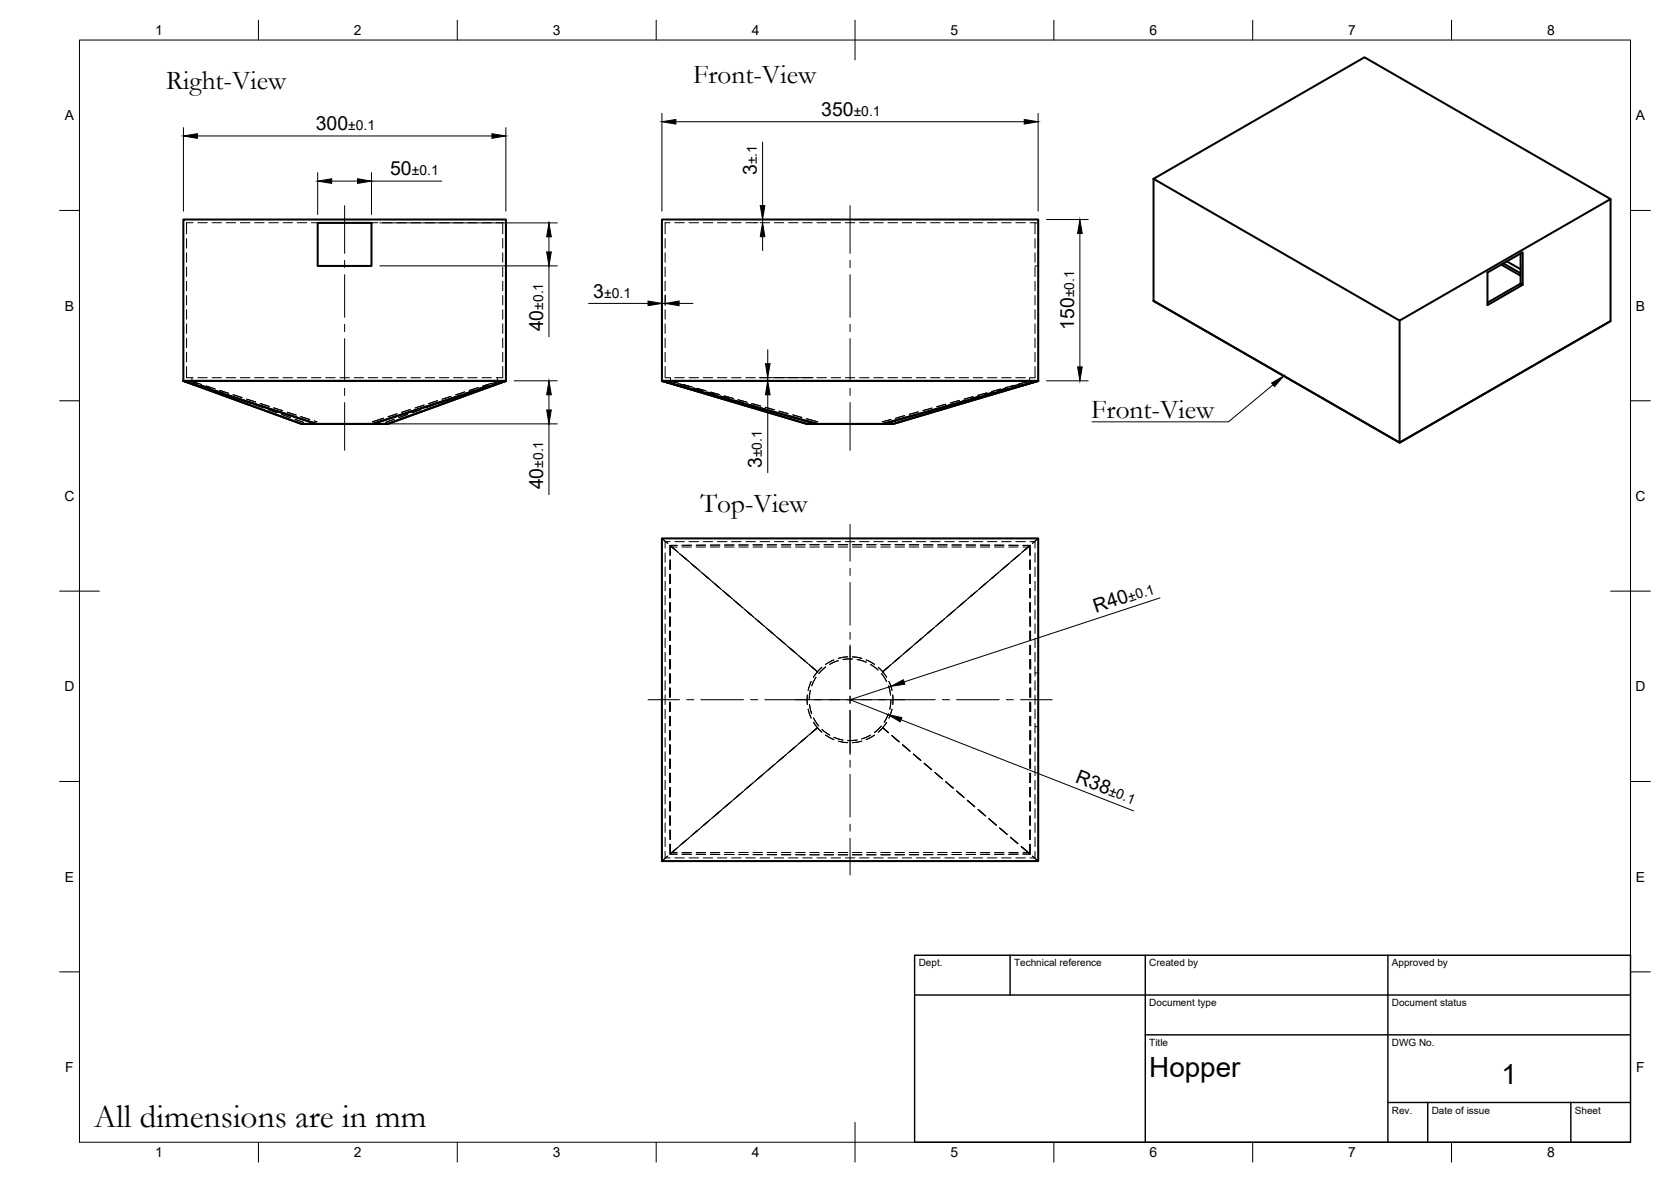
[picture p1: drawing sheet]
<svg xmlns="http://www.w3.org/2000/svg" width="420mm" height="297mm" viewBox="0 0 420 297" stroke-linecap="round" stroke-linejoin="round" font-family="sans-serif">
<!-- layer: Visible -->
<g fill="none" stroke="#000" stroke-width=".51">
<path d="M46.1 55.2h81.1v40.5l-29.7 10.8h-21.7l-29.7-10.8zM79.9 56h13.5v10.8h-13.5zM166.4 55.2h94.6v40.5l-36.4 10.8h-21.7l-36.5-10.8zM290 44.9l53.1-30.5 61.9 35.6-53.1 30.6zM290 44.9v30.7M405 50v30.7l-53.1 30.5-61.9-35.6M290 75.6l61.9 35.6 53.1-30.5M377.5 66.5l4.8 2.8M378 66.2l4.3 2.5M378.9 65.7l3.4 2M382.3 63.7v7.6l.6 .3-8.9 5.1v-8.2l8.9-5.1v8.2M382.3 71.3l-8.3 4.8"/>
<path d="M166.4 95.7l39.1 10.8-39.1-10.8h94.6l-39 10.8 39-10.8zM351.9 80.6v30.6M79.6 106.5l-33.5-10.8h81.1l-33.5 10.8M166.4 135.3h94.6v81.1h-94.6z"/>
</g>
<!-- layer: Hidden -->
<g fill="none" stroke="#000" stroke-width=".25">
<path d="M46.9 60v2.3M48.5 56h-1.6v2.8M49.7 56h2.4M53.3 56h2.4M56.9 56h2.4M60.5 56h2.3M64 56h2.4M67.6 56h2.4M71.2 56h2.4M74.7 56h2.4M78.3 56h2.4M81.9 56h2.4"/>
<path d="M85.5 56h2.3M89 56h2.4M92.6 56h2.4M96.2 56h2.4M99.8 56h2.3M103.3 56h2.4M106.9 56h2.4M110.5 56h2.4M114 56h2.4M117.6 56h2.4M121.2 56h2.4M124.8 56h1.6v2.8"/>
<path d="M126.4 60v2.3M167.2 60v2.3M168.5 56h-1.3v2.8M169.7 56h2.4M173.2 56h2.4M176.8 56h2.4M180.4 56h2.4M184 56h2.4M187.5 56h2.4M191.1 56h2.4M194.7 56h2.4M198.3 56h2.3"/>
<path d="M201.8 56h2.4M205.4 56h2.4M209 56h2.3M212.6 56h2.3M216.1 56h2.4M219.7 56h2.4M223.3 56h2.4M226.8 56h2.4M230.4 56h2.4M234 56h2.4M237.6 56h2.3M241.1 56h2.4"/>
<path d="M244.7 56h2.4M248.3 56h2.4M251.8 56h2.4M255.4 56h2.4M259 56h1.2v2.8M260.2 56h.8M260.2 60v2.3M46.9 63.5v2.4M46.9 67.1v2.4M46.9 70.7v2.4M46.9 74.3v2.3M46.9 77.8v2.4"/>
<path d="M126.4 63.5v2.4M126.4 67.1v2.4M126.4 70.7v2.4M126.4 74.3v2.3M126.4 77.8v2.4M167.2 63.5v2.4M167.2 67.1v2.4M167.2 70.7v2.4M167.2 74.3v2.3M167.2 77.8v2.4M260.2 66.8h.8M260.2 63.5v2.4"/>
<path d="M260.2 67.1v2.4M260.2 70.7v2.4M260.2 74.3v2.3M260.2 77.8v2.4M46.9 92.1v2.8h1.6M46.9 81.4v2.4M46.9 85v2.4M46.9 88.5v2.4M47.7 95.7l1.9 .7M47.9 95.7l2.8 .9M48.3 94.9v.8M49.7 94.9h2.4"/>
<path d="M50.7 96.8l2.2 .8M51.8 97l2.3 .7M53.3 94.9h2.4M54 98l2.3 .8M55.2 98.1l2.3 .7M56.9 94.9h2.4M57.4 99.3l2.2 .8M58.6 99.2l2.3 .7M60.5 94.9h2.3M64 94.9h2.4M67.6 94.9h2.4M71.2 94.9h2.4"/>
<path d="M74.7 94.9h2.4M78.3 94.9h2.4M81.9 94.9h2.4M85.5 94.9h2.3M89 94.9h2.4M92.6 94.9h2.4M96.2 94.9h2.4M99.8 94.9h2.3M103.3 94.9h2.4M106.9 94.9h2.4M110.5 94.9h2.4M113.4 99.6l-2.2 .7"/>
<path d="M114 94.9h2.4M115.9 99.3l-2.2 .8M116.8 98.5l-2.2 .7M117.6 94.9h2.4M119.3 98l-2.2 .8M120.2 97.4l-2.2 .7M121.2 94.9h2.4M122.6 96.8l-2.2 .8M123.6 96.3l-2.2 .7M125.1 94.9v.8M125.5 95.7l-.7 .2M125.6 95.7l-1.8 .7"/>
<path d="M126.4 92.1v2.8h-1.6M126.4 81.4v2.4M126.4 85v2.4M126.4 88.5v2.4M167.2 92.1v2.8h1.3M167.2 81.4v2.4M167.2 85v2.4M167.2 88.5v2.4M168.3 95.7l1.4 .4M168.5 95.7l2.1 .6M168.6 94.9v.8M169.7 94.9h2.4"/>
<path d="M170.9 96.5l2.2 .6M171.8 96.6l2.3 .7M173.2 94.9h2.4M174.3 97.5l2.3 .7M175.2 97.6l2.3 .6M176.8 94.9h2.4M177.7 98.5l2.3 .7M178.7 98.5l2.3 .7M180.4 94.9h2.4M181.1 99.5l2.3 .7M182.1 99.5l2.3 .6M184 94.9h2.4"/>
<path d="M187.5 94.9h2.4M191.1 94.9h2.4M194.7 94.9h2.4M198.3 94.9h2.3M201.8 94.9h2.4M205.4 94.9h2.4M209 94.9h2.3M212.6 94.9h2.3M216.1 94.9h2.4M219.7 94.9h2.4M223.3 94.9h2.4M226.8 94.9h2.4"/>
<path d="M230.4 94.9h2.4M234 94.9h2.4M237.6 94.9h2.3M241.1 94.9h2.4M244.7 99.7l-2.3 .6M244.7 94.9h2.4M246.3 99.5l-2.2 .7M248.1 98.7l-2.3 .7M248.3 94.9h2.4M249.8 98.5l-2.3 .7M251.6 97.8l-2.3 .6M251.8 94.9h2.4"/>
<path d="M253.2 97.5l-2.3 .7M255 96.8l-2.3 .7M255.4 94.9h2.4M256.6 96.5l-2.3 .6M258.9 94.9v.8M259 95.7l-2.8 .8M259.1 95.7l-1.4 .4M260.2 92.1v2.8h-1.2M260.2 81.4v2.4M260.2 85v2.4M260.2 88.5v2.4M60.7 100.5l2.3 .8"/>
<path d="M62 100.3l2.3 .7M64.1 101.7l2.2 .8M65.4 101.4l2.3 .7M67.5 102.9l2.2 .8M68.8 102.5l2.3 .7M70.8 104.1l2.2 .9M72.2 103.6l2.3 .7M74.2 105.4l2 .7 .2 .4M75.6 104.7l2.3 .7M79 105.8l.7 .2M96.4 105.1l-2.8 .9M99.1 105.4l-2 .7-.2 .4"/>
<path d="M99.8 104l-2.2 .7M102.5 104.1l-2.2 .9M103.3 102.9l-2.3 .7M105.9 102.9l-2.3 .8M106.6 101.8l-2.2 .7M109.2 101.7l-2.2 .8M110 100.7l-2.2 .7M112.6 100.5l-2.3 .8M184.6 100.5l2.3 .7M185.5 100.4l2.3 .7M188 101.5l2.3 .7M189 101.4l2.3 .6"/>
<path d="M191.4 102.6l2.3 .6M192.4 102.3l2.3 .7M194.8 103.6l2.3 .7M195.9 103.3l2.3 .7M198.3 104.6l2.3 .7M199.3 104.3l2.3 .6M201.7 105.6l1.5 .5 .3 .4M202.8 105.2l2.8 .8M224 105.4l-2.1 .6M225.8 105.6l-1.5 .5-.3 .4M227.5 104.5l-2.3 .6M229.2 104.6l-2.3 .7"/>
<path d="M230.9 103.5l-2.3 .6M232.6 103.6l-2.2 .7M234.4 102.6l-2.3 .6M236.1 102.6l-2.3 .6M237.8 101.6l-2.3 .6M239.5 101.5l-2.3 .7M241.2 100.6l-2.2 .7M242.9 100.5l-2.3 .7M166.4 135.3l1.5 1.3M167.2 138.9v2.4M168.5 137.1h1.8M168.5 137.1l1.4 1.2"/>
<path d="M168.5 137.1l-.1 2.4M168.5 136.1h-1.3v1.6M168.8 137.3l1.8 1.6M169.7 136.1h2.4M170.3 137.5h-1.7v2M170.8 139.1l1.8 1.5M171.5 137.5h2.3M171.5 139.7l1.8 1.5M173.2 136.1h2.4M173.8 137h-2.3M175 137.5h2.4M176.8 136.1h2.4"/>
<path d="M177.4 137h-2.4M178.6 137.5h2.4M180.4 136.1h2.4M181 137h-2.4M182.2 137.5h2.4M184 136.1h2.4M184.6 137h-2.4M185.8 137h2.3M185.8 137.5h2.3M187.5 136.1h2.4M189.3 136.9h2.4M189.3 137.5h2.4"/>
<path d="M191.1 136.1h2.4M192.9 137.5h2.4M194.7 136.1h2.4M195.3 136.9h-2.4M196.5 136.9h2.4M196.5 137.5h2.4M198.3 136.1h2.3M200 137.5h2.4M201.8 136.1h2.4M202.4 136.9h-2.4M203.6 136.9h2.4M203.6 137.5h2.4"/>
<path d="M205.4 136.1h2.4M207.2 136.9h2.4M207.2 137.5h2.4M209 136.1h2.3M210.8 136.9h2.3M210.8 137.5h2.3M212.6 136.1h2.3M214.3 136.9h2.4M214.3 137.5h2.4M216.1 136.1h2.4M217.9 136.9h2.4M217.9 137.5h2.4"/>
<path d="M219.7 136.1h2.4M221.5 136.9h2.4M221.5 137.5h2.4M223.3 136.1h2.4M225 136.9h2.4M225 137.5h2.4M226.8 136.1h2.4M228.6 136.9h2.4M228.6 137.5h2.4M230.4 136.1h2.4M232.2 136.9h2.4M232.2 137.5h2.4"/>
<path d="M234 136.1h2.4M235.8 136.9h2.3M235.8 137.5h2.3M237.6 136.1h2.3M239.4 137h2.3M239.4 137.5h2.3M241.1 136.1h2.4M242.9 137h2.4M242.9 137.5h2.4M244.7 136.1h2.4M246.5 137h2.4M246.5 137.5h2.4"/>
<path d="M248.3 136.1h2.4M250.1 137h2.3M250.1 137.5h2.3M251.8 136.1h2.4M253.6 137h2.4M253.6 137.5h2.4M255.4 136.1h2.4M256 139.7l-1.9 1.5M256.7 139.1l-1.8 1.5M257.2 137.1h1.8M257.2 137.5h1.7v2M257.6 138.3l1.4-1.2v2.4"/>
<path d="M258.7 137.3l-1.8 1.6M259 136.1h1.2v1.6M260.2 138.9v2.4M261 135.3l-1.4 1.3M167.2 142.5v2.4M167.2 146.1v2.4M167.2 149.7v2.3M167.2 153.2v2.4M167.2 156.8v2.4M168.4 158.6v2.4M168.4 155v2.4M168.4 151.4v2.4"/>
<path d="M168.4 147.9v2.3M168.4 144.3v2.4M168.4 140.7v2.4M168.6 140.7v2.4M168.6 144.3v2.4M168.6 147.9v2.3M168.6 151.4v2.4M168.6 155v2.4M168.6 158.6v2.4M173.5 141.4l1.8 1.5M174.2 142l1.8 1.5M176.2 143.7l1.8 1.6"/>
<path d="M176.9 144.3l1.9 1.6M178.9 146l1.8 1.6M179.7 146.6l1.8 1.6M181.7 148.4l1.8 1.5M182.4 149l1.8 1.5M184.4 150.7l1.8 1.5M185.1 151.3l1.8 1.5M187.1 153l1.8 1.6M187.8 153.6l1.8 1.6M189.8 155.3l1.8 1.6M190.5 155.9l1.8 1.6M192.5 157.7l1.8 1.5"/>
<path d="M193.2 158.2l1.8 1.6M195.2 160l1.8 1.5M232.3 160l-1.9 1.5M234.3 158.2l-1.8 1.6M235 157.7l-1.8 1.5M237 155.9l-1.8 1.6M237.7 155.3l-1.8 1.6M239.7 153.6l-1.8 1.6M240.4 153l-1.8 1.6M242.4 151.3l-1.8 1.5M243.1 150.7l-1.8 1.5M245.1 149l-1.8 1.5"/>
<path d="M245.8 148.4l-1.8 1.5M247.8 146.6l-1.8 1.6M248.5 146l-1.8 1.6M250.5 144.3l-1.8 1.6M251.2 143.7l-1.8 1.6M253.3 142l-1.9 1.5M254 141.4l-1.8 1.5M258.9 140.7v2.4M258.9 144.3v2.4M258.9 147.9v2.3M258.9 151.4v2.4M258.9 155v2.4"/>
<path d="M258.9 158.6v2.4M259 140.7l.1 2.4M259.1 144.3v2.4M259.1 147.9v2.3M259.1 151.4v2.4M259.1 155v2.4M259.1 158.6v2.4M260.2 142.5v2.4M260.2 146.1v2.4M260.2 149.7v2.3M260.2 153.2v2.4M260.2 156.8v2.4"/>
<path d="M167.2 160.4v2.4M167.2 163.9v2.4M167.2 167.5v2.4M167.2 171.1v2.4M167.2 174.7v2.3M167.2 178.2v2.4M168.3 176.5v2.3M168.3 172.9v2.3M168.3 169.3v2.4M168.3 165.7v2.4M168.4 162.2v2.3M168.6 162.2v2.3"/>
<path d="M168.6 165.7v2.4M168.6 169.3v2.4M168.6 172.9v2.3M168.6 176.5v2.3M195.9 160.6l1.8 1.5M197.9 162.3l1.8 1.6M198.6 162.9l1.8 1.6M200.7 164.6l1.8 1.6M201.4 165.2l1.8 1.6M203 174.7v2.3M203.2 178.2l.8 2.3M203.4 166.9l2.2 2"/>
<path d="M203.5 177l.6 2.3M203.8 173.5l-.3 2.4M204 171.2l-.8 2.3M204.1 167.6l1.4 1.2M205.2 170.2l-1.1 2.1M206.7 167.7l-1.2 1.1-1 1.4M207.6 167.6l-1.7 1.7M209.7 165.8l-2.1 1.2M210.8 166l-2.2 1M213.1 165.1l-2.3 .3M214.3 165.6l-2.3 .1M214.3 165.1l2.4 .3"/>
<path d="M215.5 165.7l2.3 .7M217.8 165.8l2.1 1.2M218.9 167l1.9 1.4M220.8 167.7l1.2 1.1M221.6 169.3l1.3 1.9M222 168.8l.9 1.4M223.4 172.3l.5 2.4M223.4 179.4l-1.1 2.1M223.4 167.6l-1.4 1.2M223.5 171.2l.8 2.3M224 175.9l-.3 2.3M224.1 166.9l-2.2 2"/>
<path d="M224.3 178.2l-.8 2.3M224.5 174.7v2.3M226.1 165.2l-1.8 1.6M226.8 164.6l-1.8 1.6M228.8 162.9l-1.8 1.6M229.6 162.3l-1.9 1.6M231.6 160.6l-1.9 1.5M258.9 162.2v2.3M258.9 165.7v2.4M258.9 169.3v2.4M258.9 172.9v2.3M258.9 176.5v2.3"/>
<path d="M259.1 162.2v2.3M259.1 165.7v2.4M259.1 169.3v2.4M259.1 172.9v2.3M259.1 176.5v2.3M260.2 160.4v2.4M260.2 163.9v2.4M260.2 167.5v2.4M260.2 171.1v2.4M260.2 174.7v2.3M260.2 178.2v2.4M260.2 169.1h.8"/>
<path d="M167.2 181.8v2.4M167.2 185.4v2.4M167.2 188.9v2.4M167.2 192.5v2.4M167.2 196.1v2.4M167.2 199.7v2.3M168.3 183.6v2.4M168.3 180v2.4M168.4 194.3v2.4M168.4 187.2v2.3M168.4 190.7v2.4M168.4 197.9v2.4"/>
<path d="M168.6 180v2.4M168.6 183.6v2.4M168.6 187.2v2.3M168.6 190.7v2.4M168.6 194.3v2.4M168.6 197.9v2.4M186.2 199.5l-1.8 1.5M186.9 198.9l-1.8 1.5M188.9 197.1l-1.8 1.6M189.6 196.5l-1.8 1.6M191.6 194.8l-1.8 1.5M192.3 194.2l-1.8 1.6"/>
<path d="M194.3 192.5l-1.8 1.5M195 191.9l-1.8 1.5M197 190.2l-1.8 1.5M197.7 189.6l-1.8 1.5M199.7 187.8l-1.8 1.6M200.4 187.2l-1.8 1.6M202.5 185.5l-1.8 1.6M203.2 184.9l-1.8 1.6M204.5 181.5l1 1.4 1.2 1.1M204.6 180.4l1.3 2M205.5 182.9l-1.4 1.2M205.6 182.8l-2.2 1.9"/>
<path d="M206.7 183.3l1.9 1.4M207.6 184.7l2.1 1.2M209.7 185.3l2.2 .7M210.8 186.3l2.3 .3M215.5 186l-2.4 .1M216.7 186.3l-2.4 .3M218.9 184.7l-2.2 1M219.9 184.7l-2.1 1.2M221.6 182.5l-1.7 1.6M221.9 182.8l1.4 1.3M222 182.9l1.4 1.2M222.9 181.5l-.9 1.4-1.2 1.1"/>
<path d="M224.2 184.8l1.8 1.6M224.3 184.9l1.8 1.6M226.9 187.1l1.8 1.6M227 187.2l1.8 1.6M229.6 189.5l1.8 1.5M229.7 189.6l1.9 1.5M232.3 191.8l1.9 1.5M232.5 191.9l1.8 1.5M235.1 194.1l1.8 1.6M235.2 194.2l1.8 1.6M237.8 196.4l1.8 1.6M237.9 196.5l1.8 1.6"/>
<path d="M240.5 198.8l1.8 1.5M240.6 198.9l1.8 1.5M258.9 180v2.4M258.9 183.6v2.4M258.9 187.2v2.3M258.9 190.7v2.4M258.9 194.3v2.4M258.9 197.9v2.4M259.1 197.9v2.4M259.1 194.3v2.4M259.1 187.2v2.3M259.1 190.7v2.4"/>
<path d="M259.1 180v2.4M259.1 183.6v2.4M260.2 181.8v2.4M260.2 185.4v2.4M260.2 188.9v2.4M260.2 192.5v2.4M260.2 196.1v2.4M260.2 199.7v2.3M260.2 182.6h.8M167.2 203.2v2.4M167.2 206.8v2.4M167.2 210.4v2.4"/>
<path d="M167.2 214v1.6h1.3M167.9 215.1l-1.5 1.3M168.4 205v2.4M168.4 201.5v2.3M168.4 208.6v2.4M168.4 212.2l.1 2.4 1.4-1.2M168.5 214.6h1.8M168.6 201.5v2.3M168.6 205v2.4M168.6 208.6v2.4M168.6 212.2v2h1.7M169.7 215.6h2.4"/>
<path d="M170.6 212.8l-1.8 1.6M171.5 214.7h2.3M171.5 214.2h2.3M172.6 211.1l-1.8 1.5M173.2 215.6h2.4M173.3 210.5l-1.8 1.5M175 214.7h2.4M175 214.2h2.4M175.3 208.8l-1.8 1.5M176 208.2l-1.8 1.5M176.8 215.6h2.4M178 206.4l-1.8 1.6"/>
<path d="M178.6 214.7h2.4M178.6 214.2h2.4M178.8 205.8l-1.9 1.6M180.4 215.6h2.4M180.7 204.1l-1.8 1.6M181.5 203.5l-1.8 1.6M182.2 214.7h2.4M182.2 214.2h2.4M183.5 201.8l-1.8 1.5M184 215.6h2.4M184.2 201.2l-1.8 1.5M185.8 214.7h2.3"/>
<path d="M185.8 214.2h2.3M187.5 215.6h2.4M189.3 214.8h2.4M189.3 214.2h2.4M191.1 215.6h2.4M192.9 214.8h2.4M192.9 214.2h2.4M194.7 215.6h2.4M196.5 214.8h2.4M196.5 214.2h2.4M198.3 215.6h2.3M200 214.8h2.4"/>
<path d="M200 214.2h2.4M201.8 215.6h2.4M203.6 214.8h2.4M203.6 214.2h2.4M205.4 215.6h2.4M207.2 214.8h2.4M207.2 214.2h2.4M209 215.6h2.3M210.8 214.8h2.3M210.8 214.2h2.3M212.6 215.6h2.3M214.3 214.8h2.4"/>
<path d="M214.3 214.2h2.4M216.1 215.6h2.4M217.9 214.8h2.4M217.9 214.2h2.4M219.7 215.6h2.4M221.5 214.8h2.4M221.5 214.2h2.4M223.3 215.6h2.4M225 214.2h2.4M226.8 215.6h2.4M227.4 214.8h-2.4M228.6 214.8h2.4"/>
<path d="M228.6 214.2h2.4M230.4 215.6h2.4M232.2 214.2h2.4M234 215.6h2.4M234.6 214.8h-2.4M235.8 214.8h2.3M235.8 214.2h2.3M237.6 215.6h2.3M239.4 214.7h2.3M239.4 214.2h2.3M241.1 215.6h2.4M242.9 214.2h2.4"/>
<path d="M243.2 201.1l1.8 1.5M243.3 201.2l1.8 1.5M244.7 215.6h2.4M245.3 214.7h-2.4M245.9 203.4l1.8 1.6M246 203.5l1.8 1.6M246.5 214.2h2.4M248.3 215.6h2.4M248.6 205.7l1.8 1.6M248.7 205.8l1.8 1.6M248.9 214.7h-2.4M250.1 214.2h2.3"/>
<path d="M251.3 208.1l1.9 1.5M251.4 208.2l1.9 1.5M251.8 215.6h2.4M252.4 214.7h-2.3M253.6 214.2h2.4M254.1 210.4l1.8 1.5M254.1 210.5l1.9 1.5M255.4 215.6h2.4M256 214.7h-2.4M256.9 212.8l1.8 1.6M257.2 214.6h1.8M258.9 212.2v2h-1.7"/>
<path d="M258.9 201.5v2.3M258.9 205v2.4M258.9 208.6v2.4M259 212.2v2.4l-2.2-1.9M259.1 208.6l-.1 2.4M259.1 201.5v2.3M259.1 205v2.4M259.6 215.1l1.4 1.3M260.2 203.2v2.4M260.2 206.8v2.4M260.2 210.4v2.4M260.2 214v1.6h-1.2"/>
</g>
<!-- layer: BORDER -->
<g fill="none" stroke="#000" stroke-width=".25">
<path d="M20 10.1h390v276.9h-390zM65 5.1v5M115 5.1v5M165 5.1v5M215 5.1v10M265 5.1v5M315 5.1v5M365 5.1v5M15 52.9h5M410 52.9h5M15 100.7h5M410 100.7h5"/>
<path d="M15 148.6h10M405 148.6h10M15 196.4h5M410 196.4h5M15 244.2h5M410 244.2h5M65 287v5M115 287v5M165 287v5M215 282.1v9.9M265 287v5M315 287v5"/>
<path d="M365 287v5"/>
</g>
<!-- layer: TITLEBLOCK -->
<path d="M230 240.1h180v46.9h-180zM230 250h180M254 240.1v9.9M288 240.1v46.9M349 240.1v46.9M288 260.1h122M349 277.1h61M359 277.1v9.9M395 277.1v9.9" fill="none" stroke="#000" stroke-width=".36"/>
<!-- layer: FD_Dimensions -->
<g fill="none" stroke="#000" stroke-width=".25">
<path d="M46.1 32.1v21M49.6 34.2h74.1M127.2 32.1v21M166.4 28.5v24.6M169.9 30.6h87.6M191.7 35.7v16M261 28.5v24.6M79.9 43.4v10.5M83.4 45.5h6.5M93.4 43.4v10.5M93.4 45.5h17.7M95.5 56h44.6"/>
<path d="M138 59.5v3.8M168.5 55.2h25.3M189.7 56h.9M191.7 55.2v.8M191.7 59.5v3.5M263.1 55.2h10.5M271.5 58.7v33.5M95.5 66.8h44.6M138 66.8v17.8M148 76.2h14.9M166.4 74.1v19.5M166.4 76.2h.9"/>
<path d="M167.3 74.1v2.6M170.8 76.2h3.4M129.3 95.7h10.8M138 99.2v3.8M168.5 95.7h26.7M190.9 94.9h13.6M193 87.9v3.5M193 94.9v.8M193 99.2v19.6M263.1 95.7h10.5M95.8 106.5h44.3M138 106.5v17.8"/>
<path d="M291.7 150.2l-64.4 21.2M224 172.5l-10.3 3.3 9.6 3.8M226.5 180.9l58.5 22.9"/>
</g>
<g fill="#000" stroke="#000" stroke-width=".25">
<path d="M46.1 34.2l3.5-.6v1.2zM123.7 33.6l3.5 .6-3.5 .6zM166.4 30.6l3.5-.6v1.2zM257.5 30l3.5 .6-3.5 .6zM79.9 45.5l3.5-.6v1.2zM89.9 44.9l3.5 .6-3.5 .6zM138 56l.6 3.5h-1.1zM191.7 56l.6 3.5h-1.1zM191.2 51.7h1.1l-.6 3.5zM271.5 55.2l.6 3.5h-1.1zM137.5 63.3h1.1l-.6 3.5zM162.9 75.7l3.5 .5-3.5 .6z"/>
<path d="M167.3 76.2l3.5-.5v1.1zM138 95.7l.6 3.5h-1.1zM192.5 91.4h1.1l-.6 3.5zM193 95.7l.6 3.5h-1.1zM271 92.2h1.1l-.6 3.5zM137.5 103h1.1l-.6 3.5zM224 172.5l3.1-1.7 .4 1.1zM223.3 179.6l3.5 .7-.5 1.1z"/>
</g>
<!-- layer: Smart Centers -->
<g fill="none" stroke="#000" stroke-width=".25">
<path d="M86.7 51.7v12M213.7 51.7v12M86.7 65.5v1.7M86.7 69v10.7M213.7 65.5v1.7M213.7 69v10.7M86.7 81.5v1.8M86.7 85.1v10.7M86.7 97.6v1.8M213.7 81.5v1.8M213.7 85.1v10.7M213.7 97.6v1.8"/>
<path d="M86.7 101.2v12M213.7 101.2v12M213.7 131.8v9.2M213.7 142.8v1.8M213.7 146.4v10.7M213.7 158.9v1.8M162.9 175.8h8M172.7 175.8h1.8M176.2 175.8h10.7M188.7 175.8h1.8M192.3 175.8h42.9M213.7 162.1v11.1"/>
<path d="M213.7 174.9v1.8M213.7 178.5v11.1M237 175.8h1.7M240.5 175.8h10.7M253 175.8h1.8M256.6 175.8h7.9M213.7 191v1.8M213.7 194.6v10.7M213.7 207.1v1.8M213.7 210.7v9.2"/>
</g>
<!-- layer: Leaders -->
<path d="M319.7 96.3l3.1-1.8-2.3 2.6z" fill="#000" stroke="#000" stroke-width=".25"/>
<path d="M320.1 96.7l-11.2 9.3h-34.3" fill="none" stroke="#000" stroke-width=".25"/>
<text font-size="8.4" x="23.6" y="283.2">All dimensions are in mm</text>
<g font-size="7">
<text x="289" y="270.6">Hopper</text>
<text x="377.5" y="272.3">1</text>
</g>
<g font-size="6.9">
<text x="41.8" y="22.3">Right-View</text>
<text x="174.3" y="20.9">Front-View</text>
<text x="274.4" y="105.1">Front-View</text>
<text x="176.1" y="128.8">Top-View</text>
</g>
<g font-size="4.9">
<text x="206.5" y="29.1">350</text>
<text x="79.4" y="32.7">300</text>
<text x="98.1" y="44.1">50</text>
<text x="190.3" y="44" transform="rotate(-90 190.3 44)">3</text>
<text x="149.2" y="74.8">3</text>
<text x="136.6" y="83.3" transform="rotate(-90 136.6 83.3)">40</text>
<text x="270.1" y="82.9" transform="rotate(-90 270.1 82.9)">150</text>
<text x="191.6" y="117.6" transform="rotate(-90 191.6 117.6)">3</text>
<text x="136.6" y="123" transform="rotate(-90 136.6 123)">40</text>
<text x="275.5" y="154" transform="rotate(-18 275.5 154)">R40</text>
<text x="270.2" y="196.4" transform="rotate(21 270.2 196.4)">R38</text>
</g>
<g font-size="3.5">
<text x="39" y="8.8">1</text>
<text x="89" y="8.8">2</text>
<text x="139" y="8.8">3</text>
<text x="189" y="8.8">4</text>
<text x="239" y="8.8">5</text>
<text x="289" y="8.8">6</text>
<text x="339" y="8.8">7</text>
<text x="389" y="8.8">8</text>
<text x="214.7" y="29.1">±0.1</text>
<text x="16.3" y="30.2">A</text>
<text x="87.6" y="32.7">±0.1</text>
<text x="411.3" y="30.2">A</text>
<text x="190.3" y="41.3" transform="rotate(-90 190.3 41.3)">±.1</text>
<text x="103.5" y="44.1">±0.1</text>
<text x="136.6" y="77.9" transform="rotate(-90 136.6 77.9)">±0.1</text>
<text x="151.9" y="74.8">±0.1</text>
<text x="270.1" y="74.7" transform="rotate(-90 270.1 74.7)">±0.1</text>
<text x="16.3" y="78">B</text>
<text x="411.3" y="78">B</text>
<text x="136.6" y="117.5" transform="rotate(-90 136.6 117.5)">±0.1</text>
<text x="191.6" y="114.9" transform="rotate(-90 191.6 114.9)">±0.1</text>
<text x="16.2" y="125.9">C</text>
<text x="411.2" y="125.9">C</text>
<text x="284.1" y="151.2" transform="rotate(-18 284.1 151.2)">±0.1</text>
<text x="16.2" y="173.7">D</text>
<text x="411.2" y="173.7">D</text>
<text x="278.6" y="199.7" transform="rotate(21 278.6 199.7)">±0.1</text>
<text x="16.3" y="221.6">E</text>
<text x="411.3" y="221.6">E</text>
<text x="16.4" y="269.4">F</text>
<text x="411.4" y="269.4">F</text>
<text x="39" y="290.8">1</text>
<text x="89" y="290.8">2</text>
<text x="139" y="290.8">3</text>
<text x="189" y="290.8">4</text>
<text x="239" y="290.8">5</text>
<text x="289" y="290.8">6</text>
<text x="339" y="290.8">7</text>
<text x="389" y="290.8">8</text>
</g>
<g font-size="2.5">
<text x="231" y="242.9">Dept.</text>
<text x="255" y="242.9">Technical reference</text>
<text x="289" y="242.9">Created by</text>
<text x="350" y="242.9">Approved by</text>
<text x="289" y="252.8">Document type</text>
<text x="350" y="252.8">Document status</text>
<text x="289" y="262.9">Title</text>
<text x="350" y="262.9">DWG No.</text>
<text x="350" y="279.9">Rev.</text>
<text x="360" y="279.9">Date of issue</text>
<text x="396" y="279.9">Sheet</text>
</g>
</svg>
